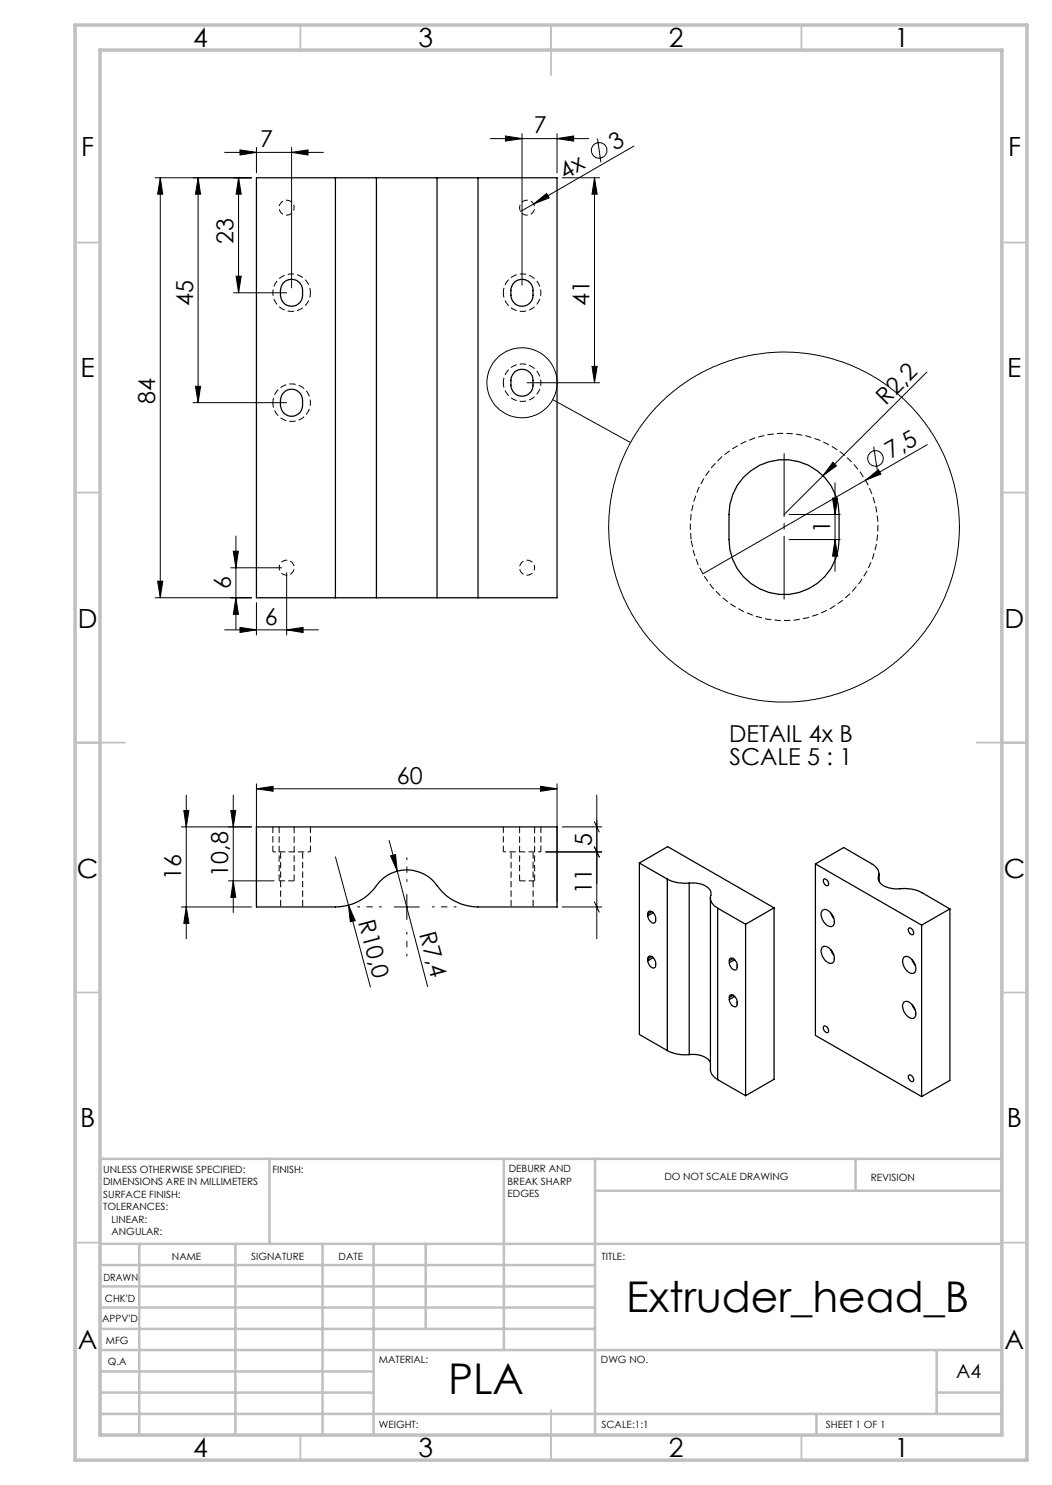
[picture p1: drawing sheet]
<svg xmlns="http://www.w3.org/2000/svg" width="210mm" height="297mm" viewBox="0 0 210 297" stroke-linecap="round" stroke-linejoin="round" font-family="sans-serif">
<path d="M58.8 41.5a1.5 1.5 0 0 1-2.2 1.4 1.5 1.5 0 0 1-.2-2.5 1.5 1.5 0 0 1 2.4 .8v.3M103.8 41.5a1.5 1.5 0 0 1 2.2-1.3 1.5 1.5 0 0 1 .3 2.5 1.5 1.5 0 0 1-2.4-.8l-.1-.4M55.8 113.6a1.5 1.5 0 0 1 2.1-1.4 1.5 1.5 0 0 1 .3 2.5 1.5 1.5 0 0 1-2.4-.8v-.3M106.9 113.6a1.5 1.5 0 0 1-2.2 1.3 1.5 1.5 0 0 1-.3-2.5 1.5 1.5 0 0 1 2.4 .8l.1 .4M54.5 170.4h7.5M100.6 170.4h7.5" fill="none" stroke="#000" stroke-width=".2" stroke-dasharray="1.3 .6" stroke-dashoffset=".7" stroke-linecap="butt"/>
<path d="M62 58.5a3.8 3.8 0 0 1-5.4 3.4 3.8 3.8 0 0 1-.5-6.4 3.8 3.8 0 0 1 5.9 2.5v.5M100.6 58.5a3.8 3.8 0 0 1 5.5-3.3 3.8 3.8 0 0 1 .4 6.4 3.8 3.8 0 0 1-5.9-2.5v-.6M100.6 76.5a3.8 3.8 0 0 1 5.5-3.3 3.8 3.8 0 0 1 .4 6.4 3.8 3.8 0 0 1-5.9-2.5v-.6M54.5 80.5a3.8 3.8 0 0 1 5.5-3.3 3.8 3.8 0 0 1 .5 6.4 3.8 3.8 0 0 1-5.9-2.5l-.1-.6" fill="none" stroke="#000" stroke-width=".2" stroke-dasharray="1.3 .6" stroke-dashoffset=".3" stroke-linecap="butt"/>
<g fill="none" stroke="#000" stroke-width=".25">
<path d="M51.3 35.6h60v84h-60zM67 35.6v84M75.2 35.6v84M87.3 35.6v84M95.5 35.6v84M56.7 56.6a2.19 2.19 0 0 1 2.4-.6 2.19 2.19 0 0 1 1.4 2.1 2.61 2.61 0 0 1-1.2 2.9 2.22 2.22 0 0 1-3.2-1.9 3.2 3.2 0 0 1 .6-2.5zM102.7 56.6a2.19 2.19 0 0 1 2.4-.6 2.19 2.19 0 0 1 1.4 2.1 2.61 2.61 0 0 1-1.2 2.9 2.22 2.22 0 0 1-3.2-1.9 2.83 2.83 0 0 1 .6-2.5zM56.7 78.6a2.19 2.19 0 0 1 2.4-.6 2.19 2.19 0 0 1 1.4 2.1 2.5 2.5 0 0 1-2 3.2 2.26 2.26 0 0 1-2.4-2.2 3.3 3.3 0 0 1 .6-2.5zM102.7 74.6a2.19 2.19 0 0 1 2.4-.6 2.19 2.19 0 0 1 1.4 2.1 2.61 2.61 0 0 1-1.2 2.9 2.22 2.22 0 0 1-3.2-1.9 2.83 2.83 0 0 1 .6-2.5zM148.6 95.5a11 11 0 0 1 12.1-2.8 11 11 0 0 1 7 10.2v5a11 11 0 0 1-11 11 11 11 0 0 1-11-11v-5a11.2 11.2 0 0 1 2.9-7.4zM191.8 105.4v.1M51.3 165.4h60v16h-15.8a10.3 10.3 0 0 1-8.6-4.8 7.5 7.5 0 0 0-12.2 1.3 10.1 10.1 0 0 1-7.7 3.5h-15.7z"/>
<path d="M127.8 172.6l5.6-3.2 21.3 12.2M127.8 172.6l5.6 3.2M127.8 172.6v34.3l5.6 3.2M133.4 175.8a7.8 7.8 0 0 0 4.4 .9M133.4 175.8v34.3M137.8 176.7a3.9 3.9 0 0 1 4.3 1.8v.4a2.3 2.3 0 0 0 1.3 2.8M137.8 176.7v34.3M142 179.6v34.3a2.63 2.63 0 0 0 1.4 2.1M163 172.8l5.6-3.3 5.6 3.3a2.21 2.21 0 0 1 1.4 2.5M163 172.8l21.2 12.3M163 172.8v34.3l21.2 12.2M164.6 175.9a.74 .74 0 0 1 .8 .2 .74 .74 0 0 1 .2 .7 .4 .4 0 0 1-.3 .4 .4 .4 0 0 1-.5-.3l-.2-.4z"/>
<path d="M175.6 175.3a2.01 2.01 0 0 0 1.7 2.2 9.2 9.2 0 0 0 3.9 .2 6.9 6.9 0 0 1 3.1 .9l5.5 3.2M175.6 175.3v.7M175.7 174.8v1.4M129.5 191.8a.53 .53 0 0 1 .4-.6 .53 .53 0 0 1 .6 .3 1.63 1.63 0 0 1 .3 2.1 1.27 1.27 0 0 1-1.3-1.4M129.5 182.8a.58 .58 0 0 1 .5-.6 .58 .58 0 0 1 .6 .4 1.94 1.94 0 0 1 .3 1.9 .81 .81 0 0 1-1.2-.6l-.2-.7M129.5 182.8v.4M129.5 191.8v.4M130.3 182.3l-.8 .5M130.3 191.3l-.8 .5M130.5 182.6l-1 .6M130.5 191.5l-1 .7M143.4 181.7l5.6 3.2"/>
<path d="M143.4 181.7v34.3M145.8 192.2a.57 .57 0 0 1 .5-.6 .57 .57 0 0 1 .6 .4 1.26 1.26 0 0 1 0 2.1 1.54 1.54 0 0 1-1.1-1.5M145.8 199.5a.52 .52 0 0 1 .3-.5 .52 .52 0 0 1 .7 .2 1.8 1.8 0 0 1 .4 2 1.04 1.04 0 0 1-1.4-.9v-.4M145.8 192.2v.4M145.8 199.5v.4M146.5 191.7l-.7 .5M146.5 199.1l-.7 .4M146.8 192l-1 .6M146.8 199.3l-1 .6M149 184.9v34.3M154.7 181.6l-5.7 3.3M154.7 181.6v34.3l-5.7 3.3"/>
<path d="M164.3 182.1a1.15 1.15 0 0 1 1.7 .5 2.04 2.04 0 0 1 .5 2.6 1.73 1.73 0 0 1-2.2-1.3 1.75 1.75 0 0 1 0-1.8zM164.3 189.5a1.5 1.5 0 0 1 2 .8 1.7 1.7 0 0 1 0 2.3 2.1 2.1 0 0 1-2.1-1.8l-.1-.7zM166 182.6l.6 1.1M166 189.9l.6 1.1M180.6 191.5a1.21 1.21 0 0 1 1.8 .6 2.23 2.23 0 0 1 .4 2.4 1.45 1.45 0 0 1-2-.8 2.11 2.11 0 0 1-.2-2.2zM181.7 185.7a.83 .83 0 0 1 .7 .4 .83 .83 0 0 1 0 .9 .92 .92 0 0 1-.7-1.3zM182.3 192l.6 1.1M184.2 185.1v34.2M189.8 181.8v34.3l-5.6 3.2M189.8 181.8l-5.6 3.3M133.4 210.1a7.5 7.5 0 0 0 4.4 .9M137.8 211a4.3 4.3 0 0 1 4.2 1.5"/>
<path d="M143.4 216l5.6 3.2M164.6 205.3a.74 .74 0 0 1 .8 .1 .74 .74 0 0 1 .2 .8 .39 .39 0 0 1-.3 .4 .39 .39 0 0 1-.5-.3l-.2-.4zM180.6 200.5a1.15 1.15 0 0 1 1.7 .5 2.11 2.11 0 0 1 .4 2.6 1.54 1.54 0 0 1-1.9-1.1 1.83 1.83 0 0 1-.2-2zM181.7 215.1a.87 .87 0 0 1 .9 1 .51 .51 0 0 1-.6 .2 .51 .51 0 0 1-.3-.5l-.2-.3zM182.3 201l.6 1"/>
</g>
<path d="M55.8 176.2h3M103.8 176.2h3.1" fill="none" stroke="#000" stroke-width=".2" stroke-dasharray="1.3 .6" stroke-dashoffset=".1" stroke-linecap="butt"/>
<path d="M138.1 108a18.8 18.8 0 0 1 24.8-20.3 18.8 18.8 0 0 1 6.7 31.4 18.8 18.8 0 0 1-30.9-8.5l-.6-2.6M56.1 170.4v11M60.5 170.4v11M102.1 170.4v11M106.5 170.4v11" fill="none" stroke="#000" stroke-width=".2" stroke-dasharray="1.3 .6" stroke-dashoffset="1.8" stroke-linecap="butt"/>
<path d="M55.8 165.4v10.8M58.8 176.2v-10.8M103.8 165.4v10.8M106.9 176.2v-10.8" fill="none" stroke="#000" stroke-width=".2" stroke-dasharray="1.3 .6" stroke-dashoffset="1.9" stroke-linecap="butt"/>
<path d="M54.5 165.4v5M62 170.4v-5M100.6 165.4v5M108.1 170.4v-5" fill="none" stroke="#000" stroke-width=".2" stroke-dasharray="1.3 .6" stroke-linecap="butt"/>
<g fill="none" stroke="#000" stroke-width=".2">
<path d="M31 35.6h19.3M32 35.6l.5 3.2h-1zM32 35.6v84M39.6 35.6l.5 3.2h-1zM39.6 35.6v44.9M44.9 30.5h19.7M47.7 35.6l.5 3.2h-1zM47.7 35.6v23M48 30l3.3 .5-3.3 .5zM51.3 29.5v5.1M58.3 30.5l3.3-.5v1zM58.3 29.5v28.1"/>
<path d="M98 27.7h19.7M101 27.2l3.3 .5-3.3 .5zM104.3 26.7v30.3M111.3 27.7l3.4-.5v1zM111.3 26.7v7.9M112.4 35.6h7.4M118.8 35.6l.5 3.2h-1zM118.8 35.6v41M119.4 27.7l.7 4.8M126.7 29.2l-20.1 11.6M46.7 58.6h10.6M47.2 55.2h1l-.5 3.4z"/>
<path d="M106.6 40.8l2.6-2.1 .5 .9zM106.6 40.8l-2.6 1.5M39.1 77.3h1l-.5 3.2zM105.3 76.6h14.5M110.5 79.9l15.5 8.6M118.3 73.3h1l-.5 3.3zM185.3 74.4l-28.6 28.5M38.6 80.5h18.7M166.4 99.6h1l-.5 3.3zM166.5 92.5l.7 .7-2.7 2zM166.9 96.6v17.7M173 96.1l2.6-2.1 .5 .8z"/>
<path d="M174.6 89.3l.7 4.8M185.3 88.9l-44.9 25.9M31 119.6h19.3M31.5 116.3h1l-.5 3.3zM46.1 113.6h10.2M46.6 110.3h1l-.4 3.3zM47.2 119.6l.4 3.3h-1zM47.2 107.2v18.7M57.3 114.6v12.4M157.7 102.9h10.2M157.7 107.9h10.2M166.9 107.9l.5 3.3h-1z"/>
<path d="M44.9 126h18.7M48 125.5l3.3 .5-3.3 .5zM51.3 120.6v6.4M57.3 126l3.3-.5v1zM37.2 159v28.8M46.6 159v23.5M51.3 157.8l3.3-.5v1zM51.3 156.8v23.6M51.3 157.8h60M108 157.3l3.3 .5-3.3 .5zM111.3 156.8v23.6M119.3 159v28.8"/>
<path d="M36.2 165.4h14.1M36.7 162.1h1.1l-.6 3.3zM45.6 176.2h9.2M46.1 162.1h1l-.5 3.3zM46.6 176.2l.5 3.3h-1zM67 171.4l7 26M77.8 168.1l1.6 6.2M78.1 171.2l.9-.3 .4 3.4zM79.4 174.3l6.1 23.1M81.3 178.9v5M109.1 170.4h11.2M112.4 165.4h7.9"/>
<path d="M118.8 169.4l1 2M118.8 164.4l1 2M36.2 181.4h14.1M37.2 181.4l.6 3.3h-1.1zM69.7 181.1l1.3 3-1 .3zM78.8 181.4h5M112.4 181.4h7.9M118.8 180.4l1 2"/>
<circle cx="119.8" cy="30.1" r="1.56"/>
<circle cx="104.3" cy="76.6" r="7"/>
<circle cx="175" cy="91.7" r="1.55"/>
<circle cx="156.7" cy="105.4" r="35"/>
</g>
<path d="M156.7 119.9v-29.2" fill="none" stroke="#000" stroke-width=".2" stroke-dasharray="15.3 1.3 1.3 1.3" stroke-dashoffset="2.5" stroke-linecap="butt"/>
<path d="M81.3 176.4v-4.9M76.3 181.4h-4.9M81.3 186.4v4.9M86.3 181.4h4.9" fill="none" stroke="#000" stroke-width=".2" stroke-dasharray="15.3 1.3 1.3 1.3" stroke-dashoffset="14.7" stroke-linecap="butt"/>
<g fill="none" stroke="#c0c0c0" stroke-width=".35">
<path d="M60 5v5M110.1 5v10M160.2 5v5M15 48.5h5M200.2 48.5h5M15 98.5h5M200.2 98.5h5M15 148.5h10M195.2 148.5h10M15 198.5h5M200.2 198.5h5M15 248.6h5"/>
<path d="M200.2 248.6h5M60 287.1v5M110.1 282v10.1M160.2 287.1v5"/>
</g>
<g fill="none" stroke="#c0c0c0" stroke-width=".5">
<path d="M53.9 231.8v17M100.7 231.8v38.2M118.9 231.8v55.3M118.9 238.2h81.3M171 231.8v6.4M200.2 231.8h-180.2v55.3M20 248.8h180.2M20 257.3h98.9M20 253h98.9M27.8 248.8v38.3M47 248.8v38.3M64.5 248.8v38.3"/>
<path d="M74.7 248.8v38.3M85.1 248.8v17M20 265.8h98.9M20 261.5h98.9M20 278.6h54.7M20 274.3h54.7M20 270h180.2M187.2 278.6h13M187.2 270v12.8M20 282.8h180.2M163.2 282.8v4.3"/>
</g>
<path d="M15 5h190.2v287.1h-190.2zM20 10h180.2v277.1h-180.2z" fill="none" stroke="#c0c0c0" stroke-width=".7"/>
<g fill="#000">
<path d="M106.6 40.8l2.6-2.1 .5 .9zM166.5 92.5l.7 .7-2.7 2zM173 96.1l2.6-2.1 .5 .8zM78.1 171.2l.9-.3 .4 3.4zM69.7 181.1l1.3 3-1 .3z"/>
<path d="M32 35.6l.5 3.2h-1zM31.5 116.3h1l-.5 3.3zM46.6 110.3h1l-.4 3.3zM47.2 119.6l.4 3.3h-1zM166.4 99.6h1l-.5 3.3zM166.9 107.9l.5 3.3h-1z"/>
<path d="M58.3 30.5l3.3-.5v1zM48 30l3.3 .5-3.3 .5zM57.3 126l3.3-.5v1zM48 125.5l3.3 .5-3.3 .5z"/>
<path d="M101 27.2l3.3 .5-3.3 .5zM111.3 27.7l3.4-.5v1z"/>
<path d="M47.2 55.2h1l-.5 3.4zM47.7 35.6l.5 3.2h-1zM39.1 77.3h1l-.5 3.2zM39.6 35.6l.5 3.2h-1zM118.3 73.3h1l-.5 3.3zM118.8 35.6l.5 3.2h-1z"/>
<path d="M108 157.3l3.3 .5-3.3 .5zM51.3 157.8l3.3-.5v1z"/>
<path d="M36.7 162.1h1.1l-.6 3.3zM37.2 181.4l.6 3.3h-1.1z"/>
<path d="M46.6 176.2l.5 3.3h-1zM46.1 162.1h1l-.5 3.3z"/>
</g>
<g font-size="8.5">
<text x="125.1" y="262.4">Extruder_head_B</text>
<text x="89.5" y="278.8">PLA</text>
</g>
<g font-size="5.3">
<text x="38.6" y="9.5">4</text>
<text x="83.6" y="9.5">3</text>
<text x="133.7" y="9.5">2</text>
<text x="178.8" y="9.5">1</text>
<text x="16.2" y="31.2">F</text>
<text x="201.5" y="31.2">F</text>
<text x="16.1" y="75.5">E</text>
<text x="201.3" y="75.5">E</text>
<text x="15.5" y="125.5">D</text>
<text x="200.8" y="125.5">D</text>
<text x="15.4" y="175.5">C</text>
<text x="200.6" y="175.5">C</text>
<text x="16" y="225.5">B</text>
<text x="201.2" y="225.5">B</text>
<text x="15.6" y="269.8">A</text>
<text x="200.8" y="269.8">A</text>
<text x="38.6" y="291.5">4</text>
<text x="83.6" y="291.5">3</text>
<text x="133.7" y="291.5">2</text>
<text x="178.8" y="291.5">1</text>
</g>
<g font-size="4.7">
<text x="52" y="29.5">7</text>
<text x="106.7" y="26.7">7</text>
<text x="113" y="36" transform="rotate(-30 113 36)">4x</text>
<text x="122.9" y="30.3" transform="rotate(-30 122.9 30.3)">3</text>
<text x="46.7" y="48.9" transform="rotate(-90 46.7 48.9)">23</text>
<text x="38.6" y="61.2" transform="rotate(-90 38.6 61.2)">45</text>
<text x="117.8" y="61.2" transform="rotate(-90 117.8 61.2)">41</text>
<text x="31" y="80.9" transform="rotate(-90 31 80.9)">84</text>
<text x="177.1" y="81.2" transform="rotate(-45 177.1 81.2)">R2,2</text>
<text x="178.1" y="91.9" transform="rotate(-30 178.1 91.9)">7,5</text>
<text x="165.9" y="106.5" transform="rotate(-90 165.9 106.5)">1</text>
<text x="46.1" y="117.9" transform="rotate(-90 46.1 117.9)">6</text>
<text x="52.9" y="125">6</text>
<text x="145.7" y="148.5">DETAIL 4x B</text>
<text x="145.8" y="153">SCALE 5 : 1</text>
<text x="79.3" y="156.8">60</text>
<text x="118.3" y="169.1" transform="rotate(-90 118.3 169.1)">5</text>
<text x="36.2" y="176.1" transform="rotate(-90 36.2 176.1)">16</text>
<text x="45.6" y="175.4" transform="rotate(-90 45.6 175.4)">10,8</text>
<text x="118.3" y="178.8" transform="rotate(-90 118.3 178.8)">11</text>
<text x="71.6" y="184.4" transform="rotate(75 71.6 184.4)">R10,0</text>
<text x="83.7" y="186.8" transform="rotate(75 83.7 186.8)">R7,4</text>
</g>
<text font-size="3.9" x="191.1" y="275.5">A4</text>
<g font-size="2">
<text x="20.6" y="234.6">UNLESS OTHERWISE SPECIFIED:</text>
<text x="20.6" y="237.1">DIMENSIONS ARE IN MILLIMETERS</text>
<text x="20.6" y="239.6">SURFACE FINISH:</text>
<text x="54.4" y="234.6">FINISH:</text>
<text x="101.4" y="237">BREAK SHARP</text>
<text x="101.4" y="239.5">EDGES</text>
<text x="101.7" y="234.5">DEBURR AND</text>
<text x="132.8" y="236">DO NOT SCALE DRAWING</text>
<text x="174" y="236.2">REVISION</text>
<text x="20.6" y="242.1">TOLERANCES:</text>
<text x="22.3" y="244.6">LINEAR:</text>
<text x="22.3" y="247.1">ANGULAR:</text>
<text x="50.2" y="252">SIGNATURE</text>
<text x="67.7" y="252">DATE</text>
<text x="120.2" y="252">TITLE:</text>
<text x="20.7" y="256.1">DRAWN</text>
<text x="34.4" y="252">NAME</text>
<text x="21" y="260.4">CHK'D</text>
<text x="20.4" y="264.5">APPV'D</text>
<text x="21.1" y="268.8">MFG</text>
<text x="21.5" y="273">Q.A</text>
<text x="75.7" y="272.5">MATERIAL:</text>
<text x="120.1" y="272.5">DWG NO.</text>
<text x="75.7" y="285.6">WEIGHT:</text>
<text x="120.2" y="285.6">SCALE:1:1</text>
<text x="165.1" y="285.6">SHEET 1 OF 1</text>
</g>
</svg>
